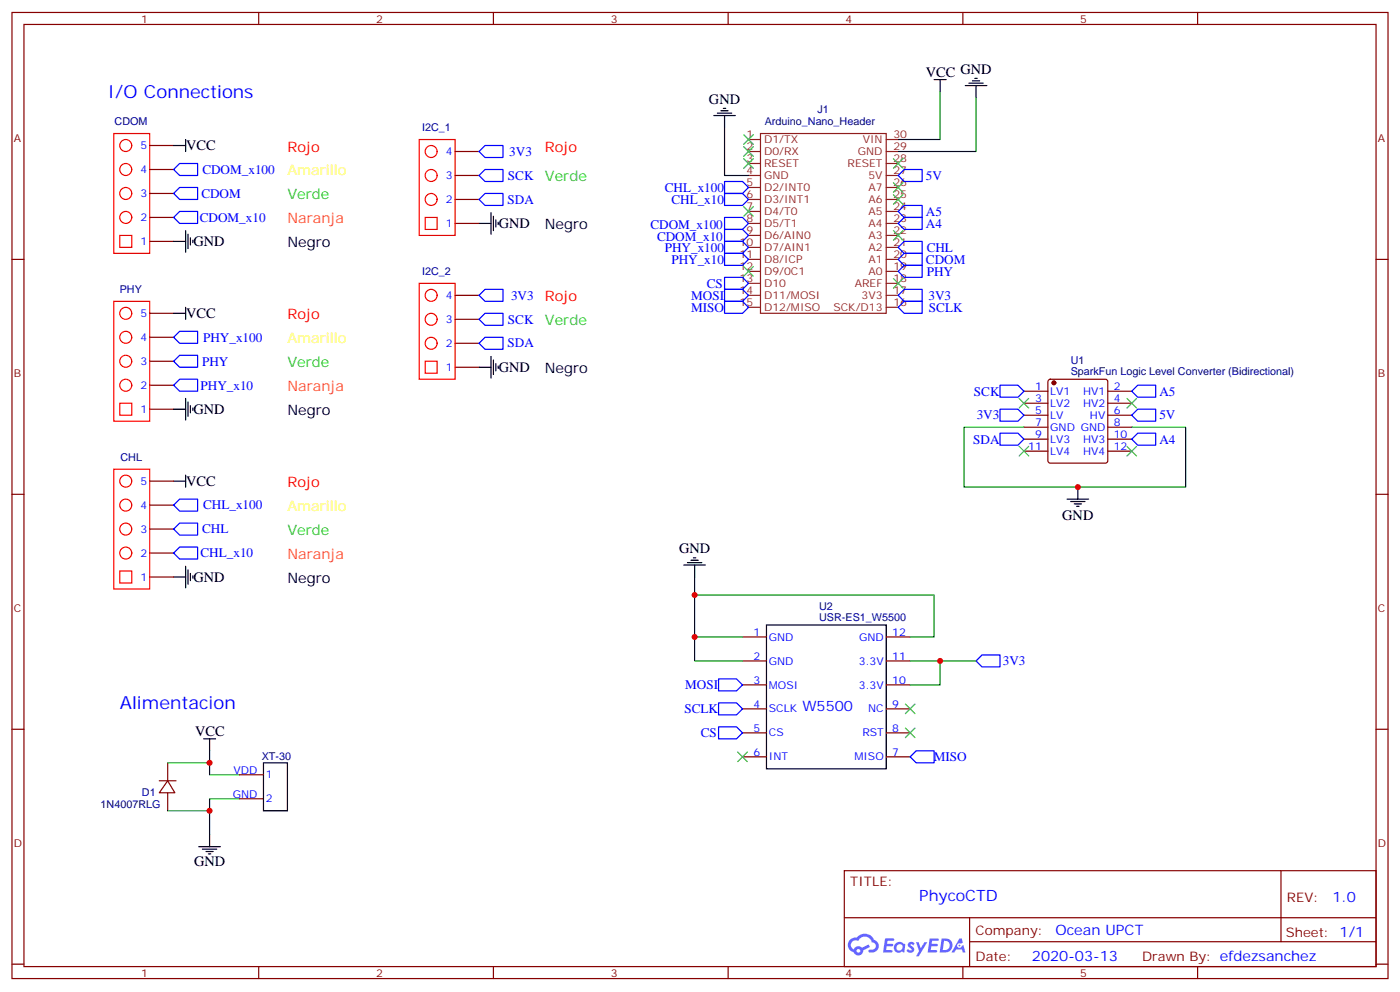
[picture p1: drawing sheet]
<svg xmlns="http://www.w3.org/2000/svg" width="412mm" height="292mm" viewBox="0 0 412 292" stroke-linecap="round" stroke-linejoin="round" font-family="sans-serif">
<g fill="none" stroke="#870000" stroke-width=".35">
<path d="M3.5 3.7h405.4v284.3h-405.4zM7.1 7.2h398.2v277.3h-398.2zM76.2 3.7v3.5M145.3 3.7v3.5M214.5 3.7v3.5M283.6 3.7v3.5M352.8 3.7v3.5M3.5 76.3h3.6M405.3 76.3h3.6M3.5 145.5h3.6M405.3 145.5h3.6M3.5 214.6h3.6"/>
<path d="M405.3 214.6h3.6M248.7 256.3h156.6v28.2h-156.6zM377.3 256.3v20.9M248.7 270.1h156.5M285.6 277.2h119.6M285.6 270.1v14.1M3.5 283.8h3.6M76.2 284.5v3.5M145.3 284.5v3.5M214.5 284.5v3.5M283.6 284.5v3.5M352.8 284.5v3.5"/>
<path d="M405.3 283.8h3.6"/>
</g>
<g fill="#5487ff">
<path d="M267.7 277.4a1.22 1.22 0 0 1 1.7 .3l-.4 .6a.47 .47 0 0 0-.3-.4 .47 .47 0 0 0-.5 .2l.1 .2a1.14 1.14 0 0 1 .8 1.7 1.14 1.14 0 0 1-1.9 0l-.2-.2 .5-.5 .7 .4a.29 .29 0 0 0 .3-.2 .29 .29 0 0 0-.2-.4 1.04 1.04 0 0 1-.6-1.7z"/>
<path d="M260.7 276.2h2.4l.3 .2-.2 .5h-1.8l-.1 .9h1.5l.3 .3-.3 .4h-1.6l-.2 1.1 1.7 .1 .2 .3-.2 .3h-2.6z"/>
<path d="M273.8 276.2h2.4l.3 .2-.1 .5h-1.8l-.2 .9h1.6l.3 .3-.4 .4h-1.6l-.1 1.1 1.7 .1 .2 .3-.2 .3h-2.6z"/>
<path d="M282.6 276.2h.7l.3 1.2-.6 .4a.69 .69 0 0 0-1 .2 .69 .69 0 0 0 .4 1 .69 .69 0 0 0 .9-.6l.5-.3 .6 2.2h-.8l-.2-.9h-1.8l-.5 .9h-.8z"/>
<path d="M269.8 277.3h.8l.6 1.8 1.1-1.8h.9l-2.6 4.2h-.8l.9-1.6z"/>
<path d="M277.4 276.2l-.6 4.1h1.3a2.11 2.11 0 0 0 2.5-2.1 2.11 2.11 0 0 0-2.5-2zM278.1 276.9a1.39 1.39 0 0 1 1.7 1.4 1.39 1.39 0 0 1-1.8 1.3h-.3z"/>
<path d="M263.7 277.8a1.54 1.54 0 0 0-.1 2.2 1.54 1.54 0 0 0 2.2 .1l.6 .2 .3-2.3-.2-.2h-.4a1.49 1.49 0 0 0-2.4 0zM264 278.8a.94 .94 0 0 1 1.8 0 .94 .94 0 0 1-1.8 0z"/>
<path d="M250.4 276.6a2.18 2.18 0 0 0 1.1 3.7 1.44 1.44 0 0 0 1.6 .9 1.44 1.44 0 0 0 1.2-1.5l2-1-.5-.7-1.9 .9a1.47 1.47 0 0 0-2.4 .5 1.39 1.39 0 0 1-.7-2 1.39 1.39 0 0 1 2-.4 2.12 2.12 0 0 1 2.2-1.3 2.12 2.12 0 0 1 1.9 1.6 1.14 1.14 0 0 1 1.1 1.5 1.14 1.14 0 0 1-1.7 .7 .43 .43 0 0 0-.5 .4 .43 .43 0 0 0 .4 .4 1.98 1.98 0 0 0 2.5-1.2 1.98 1.98 0 0 0-1.2-2.5 3.1 3.1 0 0 0-5.3-.7l-.9 .1zM252.3 279.9a.55 .55 0 0 1 1.1 0 .55 .55 0 0 1-1.1 0z"/>
<circle cx="282.6" cy="278.3" r=".26"/>
</g>
<g fill="none" stroke="#8c2424" stroke-width=".35">
<path d="M224 39.3h37.1v52.9h-37.1zM220.5 41.1h3.5M220.5 44.6h3.5M220.5 48.1h3.5M220.5 51.6h3.5M220.5 55.2h3.5M220.5 58.7h3.5M261.1 41.1h3.5M261.1 44.6h3.5M261.1 48.1h3.5M261.1 51.6h3.5M261.1 55.2h3.5"/>
<path d="M261.1 58.7h3.5M220.5 62.2h3.5M220.5 65.8h3.5M220.5 69.3h3.5M220.5 72.8h3.5M220.5 76.3h3.5M220.5 79.9h3.5M261.1 62.2h3.5M261.1 65.8h3.5M261.1 69.3h3.5M261.1 72.8h3.5M261.1 76.3h3.5"/>
<path d="M261.1 79.9h3.5M220.5 83.4h3.5M220.5 86.9h3.5M220.5 90.5h3.5M261.1 83.4h3.5M261.1 86.9h3.5M261.1 90.5h3.5"/>
</g>
<g fill="none" stroke="#000" stroke-width=".35">
<path d="M210.3 34h6.3M211.3 33.3h4.2M212.4 32.6h2.1M213.1 31.9h.7M213.4 34v3.5M275.2 23.4h3.5M276.9 23.4v3.6M284.3 25.2h6.4M285.4 24.5h4.2M286.5 23.8h2.1M287.2 23.1h.7M287.5 25.2v3.5"/>
<path d="M51.2 42.8h3.5M54.7 41.1v3.5M51.2 71h3.5M54.7 67.9v6.3M55.4 68.9v4.3M56.1 70v2.1M56.8 70.7v.7M141.1 65.8h3.5M144.6 62.6v6.3M145.3 63.6v4.3M146 64.7v2.1M146.8 65.4v.7"/>
<path d="M51.2 92.2h3.5M54.7 90.5v3.5M54.7 117.3v6.3M55.4 118.3v4.3M56.1 119.4v2.1M141.1 108.1h3.5M144.6 104.9v6.4M145.3 106v4.2M146 107v2.1M146.8 107.7v.7M51.2 120.4h3.5M54.7 139.8v3.6"/>
<path d="M56.8 120.1v.7M51.2 141.6h3.5M314.3 146.9h6.4M315.4 147.6h4.2M316.4 148.3h2.2M317.1 149h.8M317.5 143.4v3.5M51.2 169.8h3.5M54.7 166.7v6.3M55.4 167.7v4.2M56.1 168.8v2.1M56.8 169.5v.7"/>
<path d="M201.4 166.3h6.4M202.5 165.6h4.2M203.6 164.9h2.1M204.3 164.2h.7M204.6 166.3v3.5M225.8 183.9h35.3v42.4h-35.3zM60 217.5h3.5M61.7 217.5v3.5M77.6 224.5h7.1v14.1h-7.1zM58.6 249.2h6.3M59.6 249.9h4.3M60.7 250.6h2.1"/>
<path d="M61.4 251.3h.7M61.7 245.7v3.5"/>
</g>
<g fill="none" stroke="#008700" stroke-width=".35">
<path d="M213.4 37.5v14.1h7.1M276.9 27v14.1h-12.3M287.5 28.7v15.9h-22.9M301.6 125.7h-17.6v17.7h65.2v-17.7h-15.8M204.6 169.8v17.7h14.1M204.6 175.1h70.6v12.4h-7.1M204.6 187.5v7h14.1M268.1 194.5h19.4M276.9 194.5v7.1h-8.8M49.4 224.5h12.3M49.4 238.6h12.3M61.7 221v7h8.9"/>
<path d="M70.6 235.1h-8.9v10.6"/>
</g>
<g fill="none" stroke="#870000" stroke-width=".35">
<path d="M44.1 56.9h7.1M44.1 49.9h7.1M44.1 42.8h7.1M134.1 58.7h7M134.1 51.6h7M134.1 44.6h7M44.1 71h7.1M44.1 64h7.1M134.1 65.8h7M44.1 99.3h7.1M44.1 92.2h7.1M134.1 94h7"/>
<path d="M134.1 86.9h7M44.1 113.4h7.1M44.1 106.3h7.1M134.1 108.1h7M134.1 101h7M301.6 118.7h7.1M301.6 115.1h7.1M308.9 111.8l.5-.2h16.2l.5 .2 .2 .5v23.3l-.2 .5-.5 .2h-16.2l-.5-.2-.2-.5v-23.3zM326.3 118.7h7.1M326.3 115.1h7.1M44.1 120.4h7.1M301.6 132.8h7.1"/>
<path d="M301.6 129.3h7.1M301.6 125.7h7.1M301.6 122.2h7.1M326.3 132.8h7.1M326.3 129.3h7.1M326.3 125.7h7.1M326.3 122.2h7.1M44.1 155.7h7.1M44.1 148.7h7.1M44.1 141.6h7.1M44.1 169.8h7.1M44.1 162.8h7.1"/>
<path d="M218.7 187.5h7.1M218.7 194.5h7.1M261.1 187.5h7M261.1 194.5h7M218.7 201.6h7.1M218.7 208.6h7.1M218.7 215.7h7.1M261.1 201.6h7M261.1 208.6h7M261.1 215.7h7M46.9 229.8h5M49.4 229.8l2.1 3.5h-4.6z"/>
<path d="M49.4 224.5v5.3M49.4 233.3v5.3M70.6 235.1h7M70.6 228h7M218.7 222.7h7.1M261.1 222.7h7"/>
</g>
<circle cx="310.4" cy="112.7" r=".53" fill="#870000" stroke="#870000" stroke-width=".35"/>
<g fill="none" stroke="#3c3" stroke-width=".35">
<path d="M219.1 39.7l2.8 2.8M221.9 39.7l-2.8 2.8M219.1 43.2l2.8 2.8M219.1 46.7l2.8 2.8M221.9 43.2l-2.8 2.8M221.9 46.7l-2.8 2.8M263.2 46.7l2.8 2.8M263.2 53.8l2.8 2.8M263.2 57.3l2.8 2.8M266 46.7l-2.8 2.8M266 53.8l-2.8 2.8M266 57.3l-2.8 2.8"/>
<path d="M219.1 60.8l2.8 2.8M219.1 78.5l2.8 2.8M221.9 60.8l-2.8 2.8M221.9 78.5l-2.8 2.8M263.2 67.9l2.8 2.8M266 67.9l-2.8 2.8M263.2 82l2.8 2.8M266 82l-2.8 2.8M300.2 117.3l2.8 2.8M303 117.3l-2.8 2.8M332 117.3l2.8 2.8M334.8 117.3l-2.8 2.8"/>
<path d="M300.2 131.4l2.8 2.8M303 131.4l-2.8 2.8M332 131.4l2.8 2.8M334.8 131.4l-2.8 2.8M266.7 207.2l2.8 2.8M266.7 214.3l2.8 2.8M269.5 207.2l-2.8 2.8M269.5 214.3l-2.8 2.8M217.3 221.3l2.8 2.9M220.1 221.3l-2.8 2.9"/>
</g>
<g fill="none" stroke="#00f" stroke-width=".35">
<path d="M51.2 49.9l1.7-1.8h5.3v3.5h-5.3zM52.9 55.2h5.3v3.5h-5.3l-1.7-1.8zM141.1 44.6l1.8-1.8h5.3v3.6h-5.3zM141.1 51.6l1.8-1.7h5.3v3.5h-5.3zM141.1 58.7l1.8-1.8h5.3v3.6h-5.3zM213.4 56.9h5.3l1.8 1.8-1.8 1.8h-5.3zM213.4 53.4h5.3l1.8 1.8-1.8 1.7h-5.3zM264.6 51.6l1.7-1.7h5.3v3.5h-5.3zM51.2 64l1.7-1.8h5.3v3.6h-5.3zM213.4 67.5h5.3l1.8 1.8-1.8 1.7h-5.3zM213.4 64h5.3l1.8 1.8-1.8 1.7h-5.3zM213.4 74.6h5.3l1.8 1.7-1.8 1.8h-5.3z"/>
<path d="M213.4 71h5.3l1.8 1.8-1.8 1.8h-5.3zM264.6 65.8l1.7-1.8h5.3v3.5h-5.3zM264.6 76.3l1.7-1.7h5.3v3.5h-5.3zM266.3 60.5h5.3v3.5h-5.3l-1.7-1.8zM266.3 78.1h5.3v3.5h-5.3l-1.7-1.7zM266.3 71h5.3v3.6h-5.3l-1.7-1.8zM51.2 99.3l1.7-1.8h5.3v3.5h-5.3zM141.1 86.9l1.8-1.7h5.3v3.5h-5.3zM141.1 94l1.8-1.8h5.3v3.5h-5.3zM213.4 85.2h5.3l1.8 1.7-1.8 1.8h-5.3zM213.4 88.7h5.3l1.8 1.8-1.8 1.7h-5.3zM213.4 81.6h5.3l1.8 1.8-1.8 1.8h-5.3z"/>
<path d="M264.6 90.5l1.7-1.8h5.3v3.5h-5.3zM266.3 85.2h5.3v3.5h-5.3l-1.7-1.8zM51.2 113.4l1.7-1.8h5.3v3.5h-5.3zM52.9 104.6h5.3v3.5h-5.3l-1.7-1.8zM141.1 101l1.8-1.7h5.3v3.5h-5.3zM294.6 113.4h5.3l1.7 1.7-1.7 1.8h-5.3zM333.4 115.1l1.7-1.7h5.3v3.5h-5.3zM294.6 120.4h5.3l1.7 1.8-1.7 1.8h-5.3zM294.6 127.5h5.3l1.7 1.8-1.7 1.7h-5.3zM333.4 122.2l1.7-1.8h5.3v3.6h-5.3zM333.4 129.3l1.7-1.8h5.3v3.5h-5.3zM51.2 148.7l1.7-1.8h5.3v3.5h-5.3z"/>
<path d="M52.9 154h5.3v3.5h-5.3l-1.7-1.8zM51.2 162.8l1.7-1.8h5.3v3.5h-5.3zM211.7 199.8h5.3l1.7 1.8-1.7 1.7h-5.3zM287.5 194.5l1.8-1.7h5.3v3.5h-5.3zM211.7 206.9h5.3l1.7 1.7-1.7 1.8h-5.3zM211.7 213.9h5.3l1.7 1.8-1.7 1.8h-5.3zM268.1 222.7l1.8-1.7h5.3v3.5h-5.3z"/>
</g>
<g fill="none" stroke="#f00" stroke-width=".35">
<path d="M33.5 39.3h10.6v35.3h-10.6zM123.5 41.1h10.6v28.2h-10.6zM35.3 69.3h3.5v3.5h-3.5zM125.2 64h3.6v3.5h-3.6zM33.5 88.7h10.6v35.3h-10.6zM123.5 83.4h10.6v28.2h-10.6zM35.3 118.7h3.5v3.5h-3.5zM125.2 106.3h3.6v3.6h-3.6zM33.5 138.1h10.6v35.3h-10.6zM35.3 168.1h3.5v3.5h-3.5z"/>
<circle cx="37" cy="56.9" r="1.76"/>
<circle cx="37" cy="42.8" r="1.76"/>
<circle cx="37" cy="49.9" r="1.76"/>
<circle cx="127" cy="58.7" r="1.76"/>
<circle cx="127" cy="51.6" r="1.76"/>
<circle cx="127" cy="44.6" r="1.76"/>
<circle cx="37" cy="64" r="1.76"/>
<circle cx="37" cy="92.2" r="1.76"/>
<circle cx="37" cy="99.3" r="1.76"/>
<circle cx="127" cy="94" r="1.76"/>
<circle cx="127" cy="86.9" r="1.76"/>
<circle cx="37" cy="106.3" r="1.76"/>
<circle cx="37" cy="113.4" r="1.76"/>
<circle cx="127" cy="101" r="1.76"/>
<circle cx="37" cy="155.7" r="1.76"/>
<circle cx="37" cy="141.6" r="1.76"/>
<circle cx="37" cy="148.7" r="1.76"/>
<circle cx="37" cy="162.8" r="1.76"/>
</g>
<g fill="#c00">
<circle cx="276.9" cy="194.5" r=".88"/>
<circle cx="204.6" cy="175.1" r=".88"/>
<circle cx="61.7" cy="238.6" r=".88"/>
<circle cx="317.5" cy="143.4" r=".88"/>
<circle cx="204.6" cy="187.5" r=".88"/>
<circle cx="61.7" cy="224.5" r=".88"/>
</g>
<g font-size="5.3" fill="#00f">
<text x="31.7" y="28.7">I/O Connections</text>
<text x="35.3" y="208.6">Alimentacion</text>
</g>
<text font-size="4.6" fill="#00f" x="270.8" y="265.3">PhycoCTD</text>
<g font-size="4.2">
<text x="272.7" y="22.7">VCC GND</text>
<text x="208.8" y="30.7">GND</text>
<text x="54.9" y="44.2">VCC</text>
<text x="146.9" y="67.1">GND</text>
<text x="160.5" y="67.5">Negro</text>
<text x="57" y="72.4">GND</text>
<text x="84.7" y="72.8">Negro</text>
<text x="54.9" y="93.6">VCC</text>
<text x="146.9" y="109.5">GND</text>
<text x="160.5" y="109.9">Negro</text>
<text x="57" y="121.8">GND</text>
<text x="84.7" y="122.2">Negro</text>
<text x="54.9" y="143">VCC</text>
<text x="312.9" y="153">GND</text>
<text x="200" y="162.9">GND</text>
<text x="57" y="171.2">GND</text>
<text x="84.7" y="171.6">Negro</text>
<text x="57.5" y="216.7">VCC</text>
<text x="57.1" y="254.8">GND</text>
</g>
<g font-size="4.2" fill="#f00">
<text x="84.7" y="44.6">Rojo</text>
<text x="160.5" y="44.6">Rojo</text>
<text x="160.5" y="88.7">Rojo</text>
<text x="84.7" y="94">Rojo</text>
<text x="84.7" y="143.4">Rojo</text>
</g>
<g font-size="4.2" fill="#ff0">
<text x="84.7" y="51.6">Amarillo</text>
<text x="84.7" y="101">Amarillo</text>
<text x="84.7" y="150.4">Amarillo</text>
</g>
<g font-size="4.2" fill="#0f0">
<text x="160.5" y="53.4">Verde</text>
<text x="84.7" y="58.7">Verde</text>
<text x="160.5" y="95.7">Verde</text>
<text x="84.7" y="108.1">Verde</text>
<text x="84.7" y="157.5">Verde</text>
</g>
<g font-size="4.2" fill="#f60">
<text x="84.7" y="65.8">Naranja</text>
<text x="84.7" y="115.1">Naranja</text>
<text x="84.7" y="164.5">Naranja</text>
</g>
<g font-size="4.2" fill="#00f">
<text x="236.4" y="209.3">W5500</text>
<text x="392.5" y="265.5">1.0</text>
<text x="310.9" y="275.1">Ocean UPCT</text>
<text x="304" y="282.9">2020-03-13</text>
</g>
<g font-size="3.9" fill="#00f">
<text x="150" y="45.9">3V3</text>
<text x="59.6" y="51.1">CDOM_x100</text>
<text x="149.6" y="52.9">SCK</text>
<text x="272.7" y="52.9">5V</text>
<text x="59.3" y="58.2">CDOM</text>
<text x="149.5" y="59.9">SDA</text>
<text x="195.8" y="56.4">CHL_x100</text>
<text x="197.8" y="60">CHL_x10</text>
<text x="58.8" y="65.3">CDOM_x10</text>
<text x="272.7" y="63.4">A5</text>
<text x="191.6" y="67.5">CDOM_x100</text>
<text x="193.5" y="71">CDOM_x10</text>
<text x="272.7" y="67">A4</text>
<text x="195.8" y="74.1">PHY_x100</text>
<text x="197.8" y="77.6">PHY_x10</text>
<text x="272.7" y="77.6">CDOM</text>
<text x="273" y="74.1">CHL</text>
<text x="273" y="81.1">PHY</text>
<text x="150.5" y="88.2">3V3</text>
<text x="203.6" y="88.2">MOSI</text>
<text x="208.2" y="84.6">CS</text>
<text x="273.5" y="88.2">3V3</text>
<text x="149.6" y="95.2">SCK</text>
<text x="203.6" y="91.7">MISO</text>
<text x="273.6" y="91.7">SCLK</text>
<text x="59.8" y="100.5">PHY_x100</text>
<text x="59.5" y="107.6">PHY</text>
<text x="149.5" y="102.3">SDA</text>
<text x="59.1" y="114.6">PHY_x10</text>
<text x="286.9" y="116.5">SCK</text>
<text x="341.5" y="116.5">A5</text>
<text x="287.7" y="123.5">3V3</text>
<text x="341.5" y="123.5">5V</text>
<text x="286.7" y="130.6">SDA</text>
<text x="341.5" y="130.6">A4</text>
<text x="59.8" y="149.9">CHL_x100</text>
<text x="59.5" y="157">CHL</text>
<text x="59.1" y="164">CHL_x10</text>
<text x="295.4" y="195.8">3V3</text>
<text x="201.8" y="202.8">MOSI</text>
<text x="201.6" y="209.9">SCLK</text>
<text x="206.4" y="216.9">CS</text>
<text x="275.1" y="224">MISO</text>
</g>
<g font-size="3.9" fill="#800">
<text x="250.5" y="260.8">TITLE:</text>
<text x="379.1" y="265.5">REV:</text>
<text x="287.4" y="275">Company:</text>
<text x="378.7" y="275.7">Sheet: 1/1</text>
<text x="287.4" y="282.7">Date:</text>
<text x="336.4" y="282.8">Drawn By: efdezsanchez</text>
</g>
<g font-size="3.2" fill="#800">
<text x="41.6" y="6.7">1</text>
<text x="110.8" y="6.7">2</text>
<text x="179.9" y="6.7">3</text>
<text x="249.1" y="6.7">4</text>
<text x="318.2" y="6.7">5</text>
<text x="4.1" y="41.8">A</text>
<text x="405.9" y="41.8">A</text>
<text x="4.1" y="110.9">B</text>
<text x="405.9" y="110.9">B</text>
<text x="4.1" y="180.1">C</text>
<text x="405.9" y="180.1">C</text>
<text x="4.1" y="249.2">D</text>
<text x="405.9" y="249.2">D</text>
<text x="41.6" y="287.5">1</text>
<text x="110.8" y="287.5">2</text>
<text x="179.9" y="287.5">3</text>
<text x="249.1" y="287.5">4</text>
<text x="318.2" y="287.5">5</text>
</g>
<g font-size="3.2" fill="#000080">
<text x="240.8" y="33.2">J1</text>
<text x="33.8" y="36.9">CDOM</text>
<text x="124.4" y="38.7">I2C_1</text>
<text x="225.3" y="36.9">Arduino_Nano_Header</text>
<text x="124.4" y="81">I2C_2</text>
<text x="35.3" y="86.3">PHY</text>
<text x="315.4" y="107.2">U1</text>
<text x="315.4" y="110.5">SparkFun Logic Level Converter (Bidirectional)</text>
<text x="35.5" y="135.7">CHL</text>
<text x="241.3" y="179.6">U2</text>
<text x="241.3" y="182.8">USR-ES1_W5500</text>
<text x="77.1" y="223.8">XT-30</text>
<text x="29.6" y="237.9">1N4007RLG</text>
<text x="41.8" y="234.4">D1</text>
</g>
<g font-size="3.2" fill="#8d2323">
<text x="219.9" y="40.7">1</text>
<text x="263.2" y="40.7">30</text>
<text x="219.9" y="44.2">2</text>
<text x="219.9" y="47.8">3</text>
<text x="225.1" y="42.1">D1/TX</text>
<text x="225.1" y="45.6">D0/RX</text>
<text x="252.7" y="45.6">GND</text>
<text x="254.1" y="42.1">VIN</text>
<text x="263.2" y="47.8">28</text>
<text x="263.2" y="44.2">29</text>
<text x="219.9" y="51.3">4</text>
<text x="225.1" y="49.2">RESET</text>
<text x="225.1" y="52.7">GND</text>
<text x="249.7" y="49.2">RESET</text>
<text x="255.8" y="52.7">5V</text>
<text x="263.2" y="51.3">27</text>
<text x="219.9" y="54.8">5</text>
<text x="219.9" y="58.3">6</text>
<text x="225.1" y="56.2">D2/INT0</text>
<text x="225.1" y="59.8">D3/INT1</text>
<text x="255.8" y="59.8">A6</text>
<text x="255.8" y="56.2">A7</text>
<text x="263.2" y="58.3">25</text>
<text x="263.2" y="54.8">26</text>
<text x="219.9" y="61.9">7</text>
<text x="219.9" y="65.4">8</text>
<text x="225.1" y="63.3">D4/T0</text>
<text x="255.8" y="63.3">A5</text>
<text x="263.2" y="65.4">23</text>
<text x="263.2" y="61.9">24</text>
<text x="219.9" y="68.9">9</text>
<text x="225.1" y="66.8">D5/T1</text>
<text x="225.1" y="70.3">D6/AIN0</text>
<text x="255.8" y="70.3">A3</text>
<text x="255.8" y="66.8">A4</text>
<text x="263.2" y="68.9">22</text>
<text x="217.9" y="72.5">10</text>
<text x="217.9" y="76">11</text>
<text x="225.1" y="73.9">D7/AIN1</text>
<text x="225.1" y="77.4">D8/ICP</text>
<text x="255.8" y="77.4">A1</text>
<text x="255.8" y="73.9">A2</text>
<text x="263.2" y="76">20</text>
<text x="263.2" y="72.5">21</text>
<text x="217.9" y="79.5">12</text>
<text x="217.9" y="83">13</text>
<text x="225.1" y="80.9">D9/0C1</text>
<text x="255.8" y="80.9">A0</text>
<text x="263.2" y="83">18</text>
<text x="263.2" y="79.5">19</text>
<text x="217.9" y="86.6">14</text>
<text x="225.1" y="84.5">D10</text>
<text x="225.1" y="88">D11/MOSI</text>
<text x="251.8" y="84.5">AREF</text>
<text x="253.8" y="88">3V3</text>
<text x="263.2" y="86.6">17</text>
<text x="217.9" y="90.1">15</text>
<text x="225.1" y="91.5">D12/MISO</text>
<text x="245.5" y="91.5">SCK/D13</text>
<text x="263.2" y="90.1">16</text>
</g>
<g font-size="3.2" fill="#00f">
<text x="41.4" y="43.9">5</text>
<text x="131.3" y="45.6">4</text>
<text x="41.4" y="50.9">4</text>
<text x="131.3" y="52.7">3</text>
<text x="41.4" y="58">3</text>
<text x="131.3" y="59.8">2</text>
<text x="41.4" y="65.1">2</text>
<text x="131.3" y="66.8">1</text>
<text x="41.4" y="72.1">1</text>
<text x="131.3" y="88">4</text>
<text x="41.4" y="93.3">5</text>
<text x="131.3" y="95">3</text>
<text x="41.4" y="100.3">4</text>
<text x="41.4" y="107.4">3</text>
<text x="131.3" y="102.1">2</text>
<text x="131.3" y="109.1">1</text>
<text x="41.4" y="114.4">2</text>
<text x="304.9" y="118.3">3</text>
<text x="304.9" y="114.8">1</text>
<text x="309.4" y="119.7">LV2</text>
<text x="309.4" y="116.2">LV1</text>
<text x="319" y="119.7">HV2</text>
<text x="319" y="116.2">HV1</text>
<text x="328.1" y="118.3">4</text>
<text x="328.1" y="114.8">2</text>
<text x="41.4" y="121.5">1</text>
<text x="304.9" y="125.4">7</text>
<text x="304.9" y="121.8">5</text>
<text x="309.4" y="123.3">LV</text>
<text x="321.1" y="123.3">HV</text>
<text x="328.1" y="125.4">8</text>
<text x="328.1" y="121.8">6</text>
<text x="304.9" y="128.9">9</text>
<text x="309.4" y="130.3">LV3</text>
<text x="309.4" y="126.8">GND GND</text>
<text x="319" y="130.3">HV3</text>
<text x="328.1" y="128.9">10</text>
<text x="302.9" y="132.4">11</text>
<text x="309.4" y="133.8">LV4</text>
<text x="319" y="133.8">HV4</text>
<text x="328.1" y="132.4">12</text>
<text x="41.4" y="142.7">5</text>
<text x="41.4" y="149.7">4</text>
<text x="41.4" y="156.8">3</text>
<text x="41.4" y="163.8">2</text>
<text x="41.4" y="170.9">1</text>
<text x="222" y="187.1">1</text>
<text x="226.5" y="188.5">GND</text>
<text x="253.1" y="188.5">GND</text>
<text x="262.8" y="187.1">12</text>
<text x="222" y="194.2">2</text>
<text x="226.5" y="195.6">GND</text>
<text x="253" y="195.6">3.3V</text>
<text x="262.8" y="194.2">11</text>
<text x="222" y="201.2">3</text>
<text x="226.5" y="202.6">MOSI</text>
<text x="253" y="202.6">3.3V</text>
<text x="262.8" y="201.2">10</text>
<text x="222" y="208.3">4</text>
<text x="226.5" y="209.7">SCLK</text>
<text x="255.8" y="209.7">NC</text>
<text x="262.8" y="208.3">9</text>
<text x="222" y="215.3">5</text>
<text x="262.8" y="215.3">8</text>
<text x="226.5" y="216.7">CS</text>
<text x="254" y="216.7">RST</text>
<text x="68.8" y="227.7">VDD</text>
<text x="222" y="222.4">6</text>
<text x="226.5" y="223.8">INT</text>
<text x="251.7" y="223.8">MISO</text>
<text x="262.8" y="222.4">7</text>
<text x="78.3" y="229.1">1</text>
<text x="68.6" y="234.7">GND</text>
<text x="78.3" y="236.1">2</text>
</g>
</svg>
